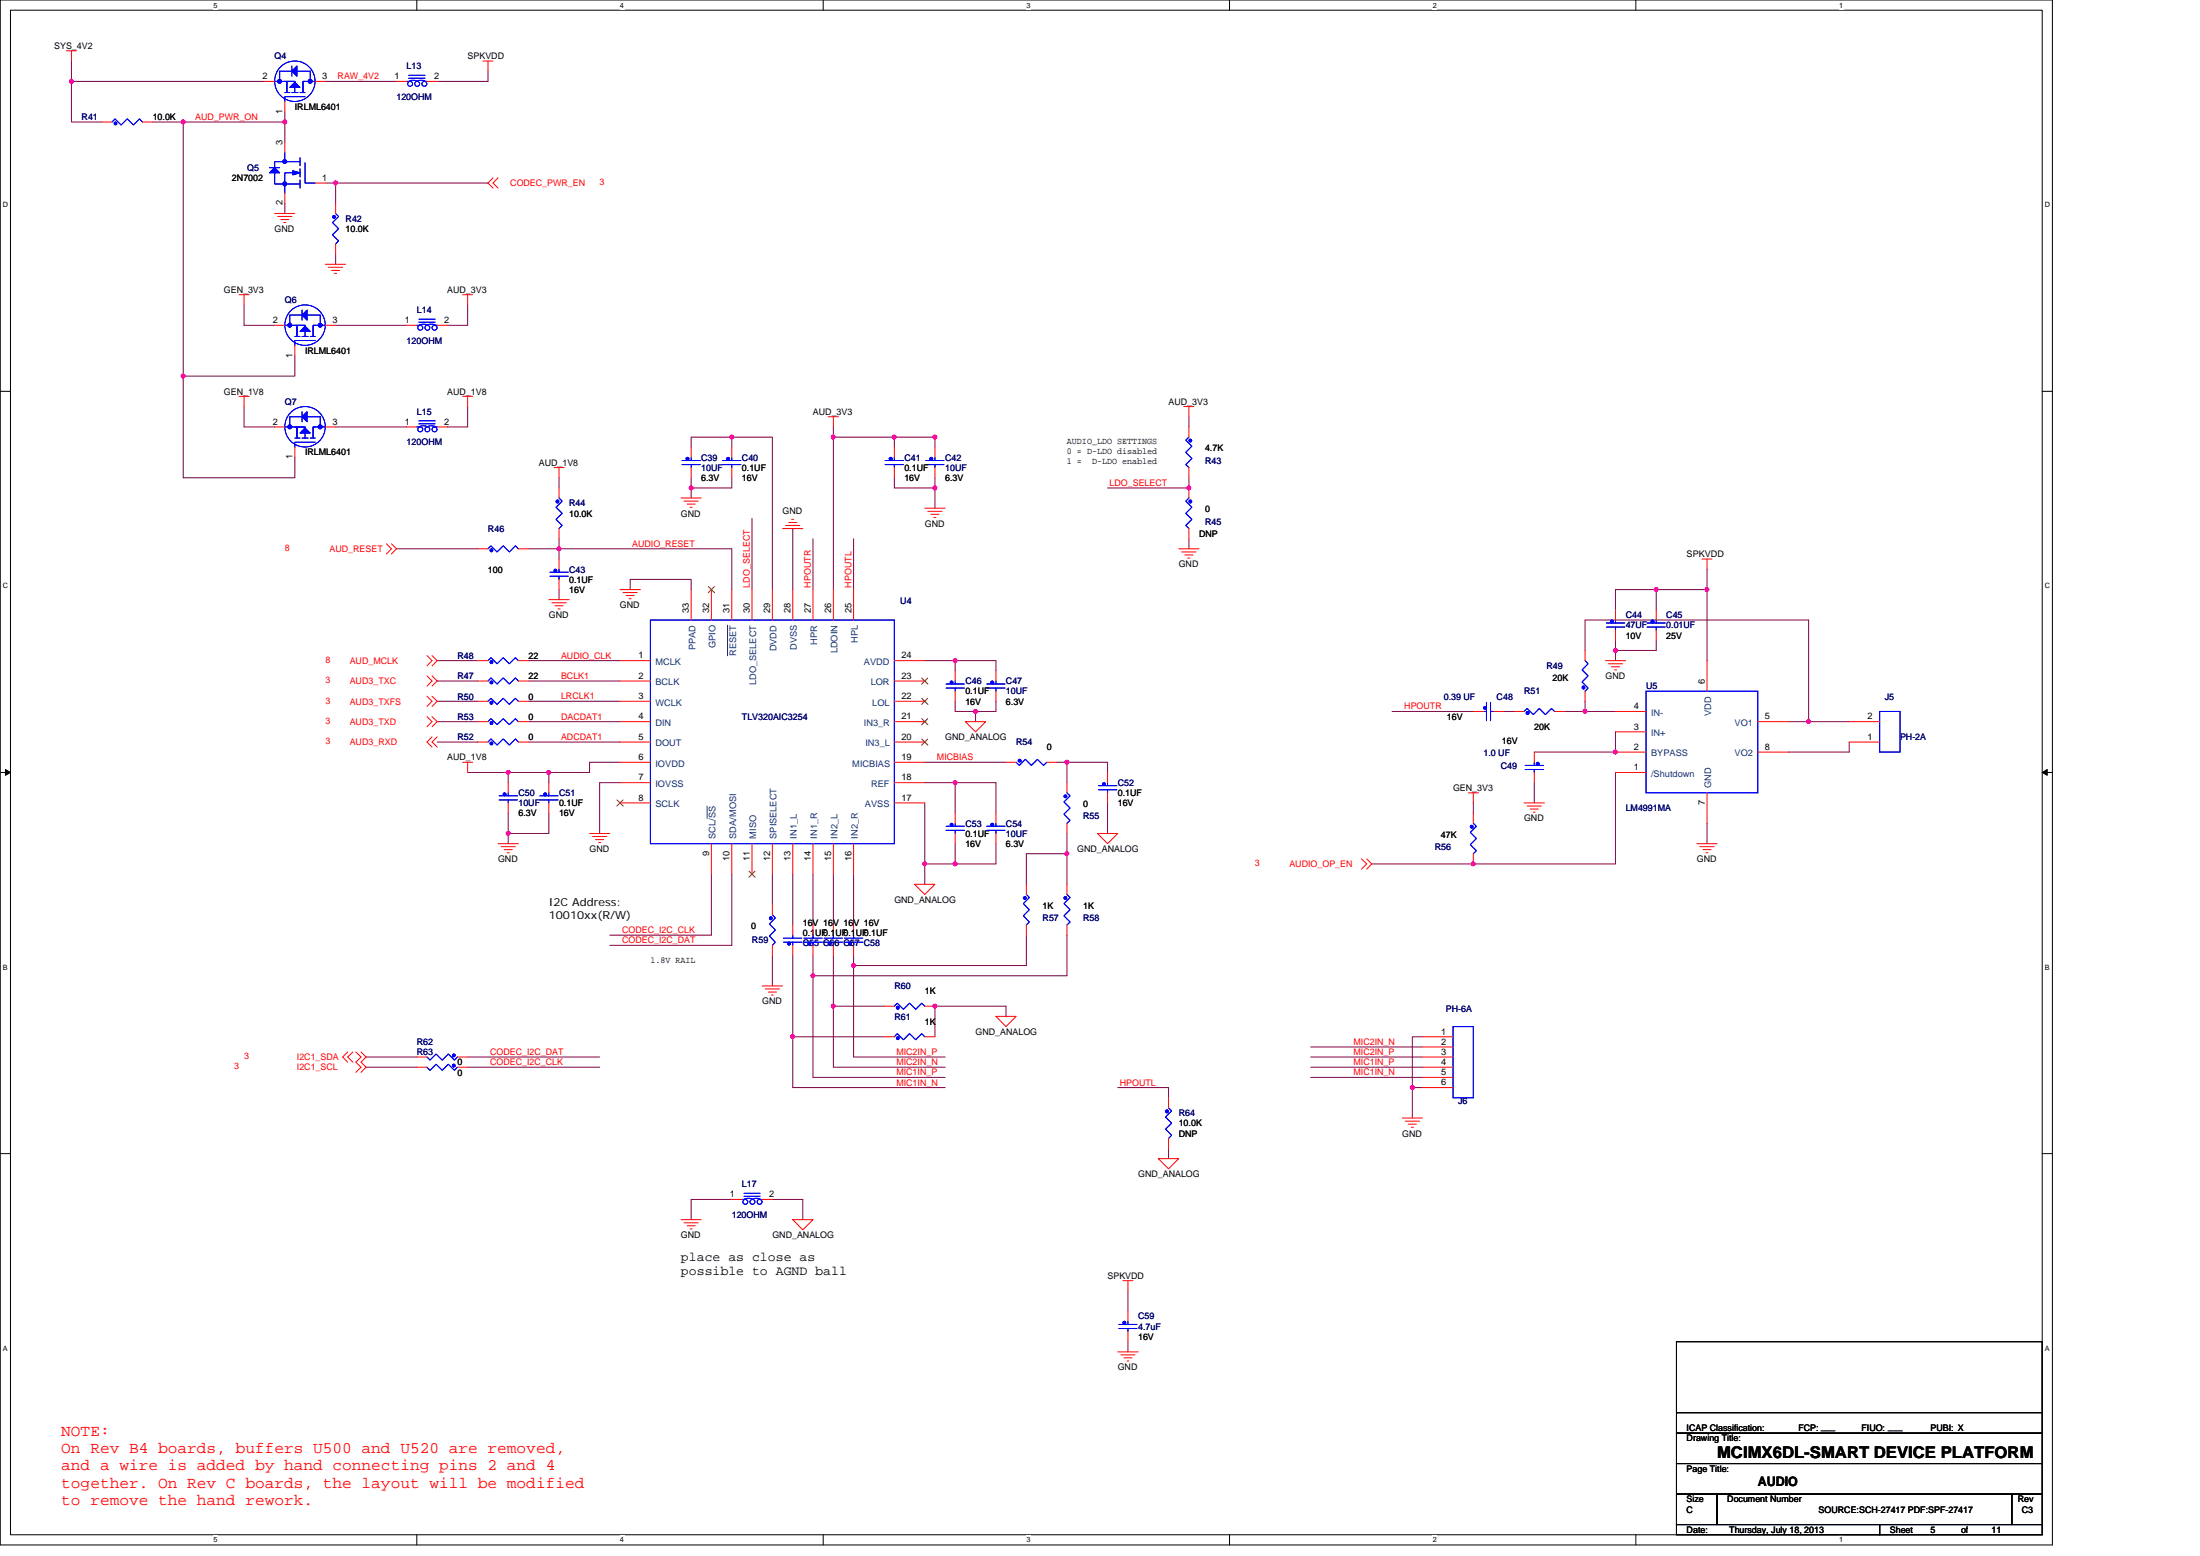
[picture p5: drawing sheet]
<svg xmlns="http://www.w3.org/2000/svg" width="297mm" height="210mm" viewBox="0 0 297 210" stroke-linecap="round" stroke-linejoin="round" font-family="sans-serif">
<path d="M0 0h277.1v208.5h-277.1zM1.4 1.4h274.3v205.7h-274.3z" fill="none" stroke="#000" stroke-width=".14"/>
<g fill="#fff">
<path d="M28.8 .1h.6v1.1h-.6z"/>
<path d="M28.8 207.3h.6v1.1h-.6z"/>
</g>
<path d="M56.3 0v1.4M56.3 207.1v1.4" fill="none" stroke="#000" stroke-width=".14"/>
<g fill="#fff">
<path d="M83.7 .1h.6v1.1h-.6z"/>
<path d="M83.7 207.3h.6v1.1h-.6z"/>
</g>
<path d="M111.1 0v1.4M111.1 207.1v1.4" fill="none" stroke="#000" stroke-width=".14"/>
<g fill="#fff">
<path d="M138.6 .1h.5v1.1h-.5z"/>
<path d="M138.6 207.3h.5v1.1h-.5z"/>
</g>
<path d="M166 0v1.4M166 207.1v1.4" fill="none" stroke="#000" stroke-width=".14"/>
<g fill="#fff">
<path d="M193.4 .1h.6v1.1h-.6z"/>
<path d="M193.4 207.3h.6v1.1h-.6z"/>
</g>
<path d="M220.9 0v1.4M220.9 207.1v1.4" fill="none" stroke="#000" stroke-width=".14"/>
<g fill="#fff">
<path d="M248.3 .1h.6v1.1h-.6z"/>
<path d="M248.3 207.3h.6v1.1h-.6z"/>
<path d="M.4 27.1h.7v1.1h-.7z"/>
<path d="M276.1 27.1h.7v1.1h-.7z"/>
<path d="M.4 78.5h.7v1.1h-.7z"/>
<path d="M276.1 78.5h.7v1.1h-.7z"/>
</g>
<path d="M0 52.8h1.4M275.7 52.8h1.4" fill="none" stroke="#000" stroke-width=".14"/>
<g fill="#fff">
<path d="M.4 130h.7v1.1h-.7z"/>
<path d="M276.1 130h.7v1.1h-.7z"/>
</g>
<path d="M0 104.2h1.4M275.7 104.2h1.4" fill="none" stroke="#000" stroke-width=".14"/>
<path d="M.7 103.8l.7 .4-.7 .4zM275.7 104.2l.7-.4v.8z" fill="#000" stroke="#000" stroke-width=".14"/>
<g fill="#fff">
<path d="M.4 181.4h.7v1.1h-.7z"/>
<path d="M276.1 181.4h.7v1.1h-.7z"/>
</g>
<path d="M0 155.7h1.4M275.7 155.7h1.4M226.4 193.4h49.3v4.1h-49.3zM226.4 197.5h49.3v4.1h-49.3zM226.4 181.1h49.3v12.3h-49.3zM226.4 190.6h49.3M226.4 205.7h27.4v1.4h-27.4zM226.4 201.6h5.4v4.1h-5.4zM231.8 201.6h39.8v4.1h-39.8zM253.8 205.7h21.9v1.4h-21.9zM271.6 201.6h4.1v4.1h-4.1z" fill="none" stroke="#000" stroke-width=".14"/>
<g fill="none" stroke="#800040" stroke-width=".14">
<path d="M9.6 11h26.1M9.6 8.2v2.8M9.6 11v5.5h4.2M20.6 16.5h4.1M24.7 16.5v34.3M24.7 16.5h13.8M38.5 15.1v1.4M38.5 16.5v2.7M43.9 11h9.6M65.9 9.6v1.4h-6.9M38.5 27.4v1.4M43.9 24.7h1.4"/>
<path d="M45.3 24.7h20.6M45.3 34.3v1.4M45.3 24.7v2.7M24.7 50.8v13.7h15.1v-2.8M33 41.1v2.8h4.1M33 54.9v2.7h4.1M39.8 48v2.8h-15.1M45.3 43.9h9.6M45.3 57.6h9.6M63.1 41.1v2.8h-2.7M63.1 54.9v2.7h-2.7M98.8 59h-5.5v1.3"/>
<path d="M98.8 59h5.5v20.6M98.8 59v1.3M112.5 59h8.3M112.5 59v20.6M112.5 57.6v1.4M120.8 59v1.3M120.8 59h5.4v1.3M160.5 56.2v1.4M53.5 74.1h11M71.4 74.1h4.1M75.5 74.1h23.3v5.5M75.5 72.7v1.4"/>
<path d="M75.5 74.1v1.3M75.5 64.5v1.3M75.5 79.6v1.3M85.1 79.6v-1.4h8.2v1.4M93.3 64.5v1.3M93.3 65.8v1.4M98.8 64.5v1.3h-5.5M101.5 70v9.6M107 71.3v8.3M109.8 72.7v6.9M115.2 72.7v6.9M120.8 64.5v1.3h5.4"/>
<path d="M126.2 65.8v2.8M126.2 64.5v1.3M160.5 64.5v1.3h-11M160.5 72.7v1.4M223.6 79.6h-5.5v2.7M223.6 79.6v2.7M223.6 79.6h6.9M230.5 76.8v2.8M230.5 79.6v9.6M59 89.2h5.5M59 91.9h5.5M59 94.6h5.5"/>
<path d="M59 97.4h5.5M71.4 89.2h12.3M71.4 91.9h12.3M71.4 94.6h12.3M71.4 97.4h12.3M124.9 89.2h4.1M129 89.2h5.5v1.3M129 94.6v1.4h2.7M129 89.2v1.3M131.7 96v1.4M134.5 94.6v1.4h-2.8M188 96h10.9"/>
<path d="M203 96h1.4M211.3 96h2.7M214 94.6v1.4M214 87.8v-4.1h30.2v13.7M214 96h4.1M218.1 87.8v1.4M218.1 98.8v2.7h-10.9M218.1 86.4v1.4M223.6 86.4v1.4h-5.5M241.4 97.4h2.8M244.2 97.4h5.5M59 100.1h5.5"/>
<path d="M63.1 104.2h5.5M68.6 104.2h5.5M68.6 112.5v1.4M68.6 104.2v1.4M68.6 109.7v2.8M71.4 100.1h12.3M74.1 109.7v2.8h-5.5M74.1 104.2v1.4M83.7 105.6h-2.7v6.9M83.7 102.9h-4.1v1.3h-5.5M96.1 118v8.2h-13.8M98.8 118v9.6h-16.5"/>
<path d="M104.3 118v4.1M107 118v6.8M109.8 118v6.8M112.5 118v6.8M115.2 118v6.8M124.9 108.4v8.2h4.1M124.9 102.9h10.9M124.9 116.6v2.7M124.9 105.6h4.1M129 105.6h5.5v4.1M129 113.9v2.7M129 105.6v4.1"/>
<path d="M134.5 113.9v2.7h-5.5M142.7 102.9h1.4M144.1 102.9v2.7M144.1 102.9h5.4v1.3M144.1 115.2v4.1M144.1 115.2h-5.5v4.1M144.1 112.5v2.7M149.5 108.4v4.1M198.9 108.4v1.3M207.2 105.6v2.8M218.1 104.2v12.4h-32.9M230.5 111.1v2.8"/>
<path d="M249.7 100.1v1.4h-8.3M104.3 128.9v4.2M107 139.9v6.9h20.6M107 128.9v11M107 139.9h12.4M109.8 131.7v13.7h17.8M109.8 128.9v2.8M112.5 135.8v8.2h15.1M112.5 128.9v6.9M112.5 135.8h6.9M115.2 128.9v1.4M115.2 130.3v12.3h12.4"/>
<path d="M135.8 137.2v-1.4h-9.6v4.1M138.6 126.2v4.1h-23.4M144.1 126.2v5.5h-34.3M192.1 139.9h-1.4v6.9M49.4 144h6.9M49.4 142.6h6.9M63.1 144h17.9M63.1 142.6h17.9M150.9 146.8h6.9v1.3M157.8 155v1.4M177 145.4h15.1M177 144h15.1"/>
<path d="M177 142.6h15.1M177 141.3h15.1M192.1 146.8h-1.4v4.1M98.8 161.9h-5.5v2.7M104.3 161.9h4.1v2.7M152.3 174.2v2.7M152.3 181.1v1.3"/>
</g>
<g fill="#f0f" stroke="#f0f" stroke-width=".14">
<circle cx="38.4" cy="16.5" r=".27"/>
<circle cx="45.3" cy="24.7" r=".27"/>
<circle cx="9.6" cy="11" r=".27"/>
<circle cx="24.7" cy="16.5" r=".27"/>
<circle cx="129" cy="116.6" r=".27"/>
<circle cx="124.8" cy="116.6" r=".27"/>
<circle cx="68.6" cy="112.5" r=".27"/>
<circle cx="74.1" cy="104.2" r=".27"/>
<circle cx="131.7" cy="96" r=".27"/>
<circle cx="75.5" cy="74" r=".27"/>
<circle cx="98.8" cy="59" r=".27"/>
<circle cx="93.3" cy="65.8" r=".27"/>
<circle cx="112.5" cy="59" r=".27"/>
<circle cx="126.2" cy="59" r=".27"/>
<circle cx="120.7" cy="59" r=".27"/>
<circle cx="126.2" cy="65.8" r=".27"/>
<circle cx="160.5" cy="65.8" r=".27"/>
<circle cx="129" cy="105.6" r=".27"/>
<circle cx="126.2" cy="135.8" r=".27"/>
<circle cx="107" cy="139.9" r=".27"/>
<circle cx="112.5" cy="135.8" r=".27"/>
<circle cx="115.2" cy="130.3" r=".27"/>
<circle cx="109.8" cy="131.7" r=".27"/>
<circle cx="144" cy="115.2" r=".27"/>
<circle cx="144" cy="102.9" r=".27"/>
<circle cx="218.1" cy="87.8" r=".27"/>
<circle cx="214" cy="96" r=".27"/>
<circle cx="244.2" cy="97.4" r=".27"/>
<circle cx="218.1" cy="101.5" r=".27"/>
<circle cx="223.6" cy="79.6" r=".27"/>
<circle cx="198.9" cy="116.6" r=".27"/>
<circle cx="129" cy="89.1" r=".27"/>
<circle cx="68.6" cy="104.2" r=".27"/>
<circle cx="24.7" cy="50.7" r=".27"/>
<circle cx="190.7" cy="146.8" r=".27"/>
<circle cx="230.5" cy="79.6" r=".27"/>
</g>
<g fill="none" stroke="#f00" stroke-width=".14">
<path d="M9 6.9h1.3M9.6 6.9v1.3M13.8 16.5h1.3M19.2 16.5h1.4M35.7 11h1.4M38.5 13.7v1.4M38.5 19.2v1.4M42.6 11h1.3M53.5 11h1.4M57.7 11h1.3M65.2 8.2h1.4M65.9 8.2v1.4"/>
<path d="M32.3 39.8h1.4M33 39.8v1.3M37.1 28.8h2.7M37.5 29.2h1.9M37.9 29.6h1.1M38.3 30h.3M38.5 26.1v1.3M42.6 24.7h1.3M43.9 35.7h2.8M44.3 36.1h2M44.8 36.5h1.1M45.2 36.9h.2"/>
<path d="M45.3 27.4v1.4M45.3 32.9v1.4M62.5 39.8h1.3M63.1 39.8v1.3M66.6 24l-.7 .7 .7 .7M67.2 24l-.6 .7 .6 .7M32.3 53.5h1.4M33 53.5v1.4M37.1 43.9h1.4M37.1 57.6h1.4M39.8 46.6v1.4M43.9 43.9h1.4"/>
<path d="M43.9 57.6h1.4M54.9 57.6h1.4M54.9 43.9h1.4M59 57.6h1.4M59 43.9h1.4M62.5 53.5h1.3M63.1 53.5v1.4M111.8 56.2h1.4M112.5 56.2v1.4M159.8 54.9h1.4M160.5 54.9v1.3M160.5 57.6v1.4"/>
<path d="M39.8 60.3v1.4M52.2 73.4l.6 .7-.6 .7M52.8 73.4l.7 .7-.7 .7M64.5 74.1h1.4M70 74.1h1.4M74.8 63.1h1.4M75.5 63.1v1.4M75.5 65.8v1.4M75.5 71.3v1.4M75.5 75.4v1.4M75.5 78.2v1.4M83.7 79.6h2.8"/>
<path d="M84.1 80h1.9M91.9 67.2h2.8M92.3 67.6h2M92.8 68h1.1M93.2 68.5h.2M93.3 79.6v4.1M93.3 60.3v1.4M93.3 63.1v1.4M96.1 79.6v4.1M98.8 79.6v4.1M98.8 60.3v1.4M98.8 63.1v1.4"/>
<path d="M101.5 79.6v4.1M104.3 79.6v4.1M105.7 71.3h2.7M106.1 70.9h1.9M106.5 70.5h1.1M106.9 70.1h.3M107 79.6v4.1M109.8 79.6v4.1M112.5 79.6v4.1M115.2 79.6v4.1M120.8 60.3v1.4M120.8 63.1v1.4"/>
<path d="M124.9 68.6h2.7M125.3 69h1.9M125.7 69.4h1.1M126.1 69.8h.3M126.2 60.3v1.4M126.2 63.1v1.4M159.1 74.1h2.8M159.6 74.5h1.9M160 74.9h1.1M160.4 75.3h.3M160.5 63.1v1.4M160.5 65.8v1.4"/>
<path d="M160.5 71.3v1.4M229.8 75.4h1.4M230.5 75.4v1.4M57.7 88.5l.6 .7-.6 .7M57.7 91.2l.6 .7-.6 .7M57.7 94l.6 .6-.6 .7M57.7 96.7l.6 .7-.6 .7M58.3 88.5l.7 .7-.7 .7M58.3 91.2l.7 .7-.7 .7M58.3 94l.7 .6-.7 .7M58.3 96.7l.7 .7-.7 .7M58.3 99.4l-.6 .7 .6 .7"/>
<path d="M59 99.4l-.7 .7 .7 .7M64.5 94.6h1.4M64.5 91.9h1.4M64.5 89.2h1.4M64.5 97.4h1.4M70 94.6h1.4M70 91.9h1.4M70 89.2h1.4M70 97.4h1.4M74.1 80.9h2.8M74.5 81.3h2M74.9 81.7h1.1"/>
<path d="M75.4 82.2h.2M83.7 94.6h4.1M83.7 89.2h4.1M83.7 97.4h4.1M83.7 91.9h4.1M84.5 80.4h1.1M84.9 80.8h.3M120.8 97.4h4.1M120.8 94.6h4.1M120.8 91.9h4.1M120.8 89.2h4.1M129 90.5v1.4"/>
<path d="M129 93.3v1.3M130.3 97.4h2.8l-1.4 1.4zM134.5 90.5v1.4M134.5 93.3v1.3M198.9 96h1.4M201.7 96h1.3M204.4 96h1.4M209.9 96h1.4M214 93.3v1.3M214 87.8v1.4M216.8 89.2h2.7M217.2 89.6h1.9"/>
<path d="M217.6 90h1.1M218 90.4h.3M218.1 96h4.1M218.1 98.8h4.1M218.1 82.3v1.4M218.1 85v1.4M223.6 82.3v1.4M223.6 85v1.4M230.5 89.2v4.1M237.3 97.4h4.1M249.7 97.4h4.1M62.5 102.9h1.3"/>
<path d="M63.1 102.9v1.3M64.5 100.1h1.4M67.2 113.9h2.8M67.7 114.3h1.9M68.1 114.7h1.1M68.5 115.1h.3M68.6 105.6v1.4M68.6 108.4v1.3M70 100.1h1.4M74.1 105.6v1.4M74.1 108.4v1.3M79.6 112.5h2.7"/>
<path d="M80 112.9h1.9M80.4 113.3h1.1M80.8 113.7h.3M83.7 100.1h4.1M83.7 108.4h4.1M83.7 105.6h4.1M83.7 102.9h4.1M96.1 113.9v4.1M98.8 113.9v4.1M101.5 113.9v4.1M104.3 113.9v4.1M107 113.9v4.1"/>
<path d="M109.8 113.9v4.1M112.5 113.9v4.1M115.2 113.9v4.1M120.8 102.9h4.1M120.8 100.1h4.1M120.8 105.6h4.1M120.8 108.4h4.1M123.5 119.3h2.7l-1.3 1.4zM129 109.7v1.4M129 112.5v1.4M134.5 109.7v1.4M134.5 112.5v1.4"/>
<path d="M135.8 102.9h1.4M138.6 119.3v1.4M141.3 102.9h1.4M144.1 105.6v1.4M144.1 111.1v1.4M144.1 119.3v1.4M148.2 112.5h2.7l-1.4 1.4zM149.5 104.2v1.4M149.5 107v1.4M183.8 115.9l.7 .7-.7 .7M184.5 115.9l.7 .7-.7 .7M198.2 107h1.4"/>
<path d="M198.9 107v1.4M198.9 109.7v1.4M198.9 115.2v1.4M205.8 108.4h2.7M206.2 108.8h1.9M206.6 109.2h1.1M207 109.6h.3M207.2 101.5v1.4M207.2 104.2v1.4M218.1 101.5h4.1M218.1 104.2h4.1M229.1 113.9h2.7"/>
<path d="M229.5 114.3h1.9M229.9 114.7h1.1M230.3 115.1h.3M230.5 107v4.1M237.3 101.5h4.1M249.7 100.1h4.1M102.9 133.1h2.8M103.3 133.5h1.9M103.7 133.9h1.1M104.2 134.3h.2M104.3 122.1v1.3M104.3 127.6v1.3"/>
<path d="M107 127.6v1.3M107 124.8v1.4M109.8 127.6v1.3M109.8 124.8v1.4M112.5 127.6v1.3M112.5 124.8v1.4M115.2 127.6v1.3M115.2 124.8v1.4M119.4 139.9h1.4M119.4 135.8h1.4M124.9 139.9h1.3M124.9 135.8h1.3"/>
<path d="M134.5 137.2h2.7l-1.4 1.3zM138.6 124.8v1.4M144.1 124.8v1.4M192.1 139.9h4.1M46.9 142l-.6 .6 .6 .7M47.6 142l-.7 .6 .7 .7M48 142l.7 .6-.7 .7 .7 .7-.7 .7M48.7 142l.7 .6-.7 .7 .7 .7-.7 .7M56.3 142.6h1.4M56.3 144h1.4M61.8 142.6h1.3M61.8 144h1.3"/>
<path d="M156.4 156.4h2.7l-1.3 1.3zM157.8 148.1v1.4M157.8 153.6v1.4M189.3 150.9h2.8M189.7 151.3h2M190.1 151.7h1.1M190.6 152.1h.2M192.1 141.3h4.1M192.1 142.6h4.1M192.1 144h4.1M192.1 145.4h4.1M192.1 146.8h4.1"/>
<path d="M91.9 164.6h2.8M92.3 165h2M92.8 165.4h1.1M93.2 165.8h.2M98.8 161.9h1.4M102.9 161.9h1.4M107 164.6h2.8l-1.4 1.4zM151.6 172.8h1.4M152.3 172.8v1.4M152.3 176.9v1.4M152.3 179.7v1.4M150.9 182.4h2.8"/>
<path d="M151.3 182.8h1.9M151.7 183.2h1.1M152.2 183.7h.2"/>
</g>
<g fill="none" stroke="#00f" stroke-width=".14">
<path d="M15.1 16.5l.4-.5 .9 .9 .8-.9 .8 .9 .8-.9 .4 .5M37.1 11h2.7v1.5M38.5 11h1.3v.5M38.5 12.5h.6M38.7 11.1v1.2M38.7 11v1.5M39.4 8.9v1.4M39.4 9.6h-1.6v1.4M39.4 12.5h.8M40.1 9.6h1.8v1.4M40.5 12.5h.7M41.2 11h-.3v1.3"/>
<path d="M41.2 13h-2.7v.7M42.6 11h-1.7v1.5M54.9 11h.4M55.2 10.6h2.2M55.2 10.2h2.2M55.3 10.9l.5-.1 .5 .1M56.4 10.9l.5-.1 .5 .1M57.2 11h.5M36.4 22.6h1.4M37.1 23.3v1.5h3.4M38.5 20.6v1.2M39.8 23.3h-1.3v2.8"/>
<path d="M40.5 21.8h-3.4v.8M40.5 24.3v1.1M40.5 22.8v1.1M40.5 21.3v1.1M41.2 21.9v2.8h1.4M45.3 28.8l.4 .4-.8 .8 .8 .9-.8 .8 .8 .8-.4 .4M38.5 43.9h2.7v1.5M38.5 57.6h2.7v1.5M39.8 45.4h.7M39.8 59.1h.7M39.8 43.9h1.4v.5M39.8 57.6h1.4v.6"/>
<path d="M40.1 44v1.3M40.1 43.9v1.5M40.1 57.7v1.3M40.1 57.6v1.5M40.8 45.4h.8M40.8 59.1h.8M40.8 41.8v1.4M40.8 42.5h-1.7v1.4M40.8 55.6v1.3M40.8 56.2h-1.7v1.4M41.5 42.5h1.7v1.4M41.5 56.2h1.7v1.4"/>
<path d="M41.9 45.4h.7M41.9 59.1h.7M42.6 46h-2.8v.6M42.6 59.7h-2.8v.6M42.6 43.9h-.3v1.4M42.6 57.6h-.3v1.4M43.9 43.9h-1.6v1.5M43.9 57.6h-1.6v1.5M56.3 57.6h.4M56.3 43.9h.4M56.6 57.2h2.2M56.6 56.8h2.2"/>
<path d="M56.6 43.5h2.2M56.6 43.1h2.2M56.6 57.6l.5-.1 .6 .1M56.6 43.8h.5h.6M57.7 57.6l.5-.1 .6 .1M57.7 43.8h.5h.6M58.6 57.6h.4M58.6 43.9h.4M160.5 59l-.4 .4 .8 .8-.8 .8 .8 .9-.8 .8 .4 .4M65.9 74.1l.4-.4 .8 .8 .8-.8 .9 .8 .8-.8 .4 .4M74.2 77.8h2.5M74.2 77.2h2.5"/>
<path d="M75.5 77.8v.4M75.5 67.2l.4 .4-.8 .9 .8 .8-.8 .8 .8 .8-.4 .4M75.5 76.8v.4M92.1 62.7h2.4M92.1 62.1h2.4M93.3 62.7v.4M93.3 61.7v.4M97.6 62.7h2.4M97.6 62.1h2.4M98.8 62.7v.4M98.8 61.7v.4M119.5 62.7h2.5"/>
<path d="M119.5 62.1h2.5M120.8 61.7v.4M120.8 62.7v.4M125 62.7h2.5M125 62.1h2.5M126.2 62.7v.4M126.2 61.7v.4M160.5 67.2l-.4 .4 .8 .9-.8 .8 .8 .8-.8 .8 .4 .4M65.9 94.6l.4-.4 .8 .9 .8-.9 .9 .9 .8-.9 .4 .4M65.9 91.9l.4-.4 .8 .8 .8-.8 .9 .8 .8-.8 .4 .4M65.9 89.2l.4-.4 .8 .8 .8-.8 .9 .8 .8-.8 .4 .4M65.9 97.4l.4-.4 .8 .8 .8-.8 .9 .8 .8-.8 .4 .4"/>
<path d="M87.8 83.7h33v30.2h-33zM127.7 92.9h2.5M127.7 92.3h2.5M129 92.9v.4M129 91.9v.4M133.2 92.9h2.5M133.2 92.3h2.5M134.5 91.9v.4M134.5 92.9v.4M200.3 96h.4M200.7 94.8v2.5M201.2 94.8v2.5"/>
<path d="M201.2 96h.5M205.8 96l.4-.4 .8 .8 .8-.8 .9 .8 .8-.8 .4 .4M214 89.2l.4 .4-.8 .8 .8 .8-.8 .8 .8 .9-.4 .4M216.9 84.6h2.5M216.9 84.1h2.5M218.1 84.6v.4M218.1 83.7v.4M222.2 93.3h15.1v13.7h-15.1zM222.4 84.6h2.5M222.4 84.1h2.5M223.6 84.6v.4M223.6 83.7v.4"/>
<path d="M253.8 96h2.7v5.5h-2.7zM65.9 100.1l.4-.4 .8 .8 .8-.8 .9 .8 .8-.8 .4 .4M67.4 107.9h2.5M67.4 107.4h2.5M68.6 108v.4M68.6 107v.4M72.9 107.9h2.5M72.9 107.4h2.5M74.1 108v.4M74.1 107v.4M127.7 112.1h2.5M127.7 111.5h2.5"/>
<path d="M129 112.1v.4M129 111.1v.4M133.2 112.1h2.5M133.2 111.5h2.5M134.5 111.1v.4M134.5 112.1v.4M137.2 102.9l.4 .4 .8-.8 .9 .8 .8-.8 .8 .8 .4-.4M144.1 107l.4 .4-.8 .8 .8 .9-.8 .8 .8 .8-.4 .4M148.3 106.6h2.5M148.3 106h2.5M149.5 105.6v.4M149.5 106.6v.4"/>
<path d="M198.9 111.1l.4 .4-.8 .8 .8 .9-.8 .8 .8 .8-.4 .4M205.9 103.8h2.5M205.9 103.3h2.5M207.2 103.8v.4M207.2 102.9v.4M104.3 123.4l.4 .5-.8 .8 .8 .8-.8 .8 .8 .8-.4 .5M105.8 126.6h2.5M105.8 127.1h2.5M107 126.2v.4M107 127.1v.5M108.5 126.6h2.5M108.5 127.1h2.5"/>
<path d="M109.8 126.2v.4M109.8 127.1v.5M111.3 126.6h2.4M111.3 127.1h2.4M112.5 127.1v.5M112.5 126.2v.4M114 126.6h2.5M114 127.1h2.5M115.2 126.2v.4M115.2 127.1v.5M120.8 139.9l.4-.4 .8 .8 .8-.8 .8 .8 .9-.8 .4 .4M120.8 135.8l.4-.4 .8 .8 .8-.8 .8 .8 .9-.8 .4 .4"/>
<path d="M138.6 120.7l.4 .4-.8 .8 .8 .9-.8 .8 .8 .8-.4 .4M144.1 120.7l.4 .4-.8 .8 .8 .9-.8 .8 .8 .8-.4 .4M196.2 138.5h2.7v9.6h-2.7zM57.7 142.6l.4 .5 .8-.9 .8 .9 .8-.9 .9 .9 .4-.5M57.7 144l.4 .4 .8-.8 .8 .8 .8-.8 .9 .8 .4-.4M157.8 149.5l.4 .4-.8 .8 .8 .9-.8 .8 .8 .8-.4 .4M100.2 161.9h.4M100.5 161.4h2.1M100.5 161h2.1M100.5 161.8l.5-.1 .5 .1M101.6 161.8l.5-.1 .5 .1M102.5 161.9h.4"/>
<path d="M151.1 179.3h2.4M151.1 178.7h2.4M152.3 179.3v.4M152.3 178.3v.4"/>
<circle cx="39.8" cy="11" r="2.73"/>
<circle cx="55.4" cy="11.3" r=".33"/>
<circle cx="56.3" cy="11.3" r=".33"/>
<circle cx="57.3" cy="11.3" r=".33"/>
<circle cx="41.2" cy="57.6" r="2.73"/>
<circle cx="41.2" cy="43.9" r="2.73"/>
<circle cx="56.7" cy="44.2" r=".33"/>
<circle cx="56.7" cy="57.9" r=".33"/>
<circle cx="57.7" cy="44.2" r=".33"/>
<circle cx="57.7" cy="57.9" r=".33"/>
<circle cx="58.7" cy="57.9" r=".33"/>
<circle cx="58.7" cy="44.2" r=".33"/>
<circle cx="100.6" cy="162.2" r=".33"/>
<circle cx="101.6" cy="162.2" r=".33"/>
<circle cx="102.6" cy="162.2" r=".33"/>
</g>
<g fill="#00f" stroke="#00f" stroke-width=".14">
<path d="M75.1 67.5h.3v.3h-.3z" fill-rule="evenodd"/>
<path d="M75.1 67.5h.3v.3h-.3z" fill-rule="evenodd"/>
<path d="M66.2 94.7h.3v.3h-.3z" fill-rule="evenodd"/>
<path d="M66.2 94.7h.3v.3h-.3z" fill-rule="evenodd"/>
<path d="M207.5 102.9h.3v.3h-.3z" fill-rule="evenodd"/>
<path d="M207.5 102.9h.3v.3h-.3z" fill-rule="evenodd"/>
<path d="M133.8 92h.3v.2h-.3z" fill-rule="evenodd"/>
<path d="M133.8 92h.3v.2h-.3z" fill-rule="evenodd"/>
<path d="M114.6 127.2h.3v.3h-.3z" fill-rule="evenodd"/>
<path d="M114.6 127.2h.3v.3h-.3z" fill-rule="evenodd"/>
<path d="M137.5 102.5h.3v.3h-.3z" fill-rule="evenodd"/>
<path d="M137.5 102.5h.3v.3h-.3z" fill-rule="evenodd"/>
<path d="M103.9 123.8h.3v.3h-.3z" fill-rule="evenodd"/>
<path d="M103.9 123.8h.3v.3h-.3z" fill-rule="evenodd"/>
<path d="M40.1 8.9v1.4l-.7-.7z" fill-rule="evenodd"/>
<path d="M39.1 11.8l.7-.7 .7 .7z" fill-rule="evenodd"/>
<path d="M40.1 8.9v1.4l-.7-.7z" fill-rule="evenodd"/>
<path d="M39.1 11.8l.7-.7 .7 .7z" fill-rule="evenodd"/>
<path d="M36.4 23.3l.7-.7 .7 .7z" fill-rule="evenodd"/>
<path d="M39.5 23.1l1 .2-1 .3z" fill-rule="evenodd"/>
<path d="M36.4 23.3l.7-.7 .7 .7z" fill-rule="evenodd"/>
<path d="M39.5 23.1l1 .2-1 .3z" fill-rule="evenodd"/>
<path d="M109.1 127.2h.3v.3h-.3z" fill-rule="evenodd"/>
<path d="M109.1 127.2h.3v.3h-.3z" fill-rule="evenodd"/>
<path d="M133.8 111.2h.3v.2h-.3z" fill-rule="evenodd"/>
<path d="M133.8 111.2h.3v.2h-.3z" fill-rule="evenodd"/>
<path d="M41.5 41.8v1.4l-.7-.7z" fill-rule="evenodd"/>
<path d="M41.2 44l.7 .7h-1.4z" fill-rule="evenodd"/>
<path d="M41.5 41.8v1.4l-.7-.7z" fill-rule="evenodd"/>
<path d="M41.2 44l.7 .7h-1.4z" fill-rule="evenodd"/>
<path d="M157.4 149.8h.3v.3h-.3z" fill-rule="evenodd"/>
<path d="M157.4 149.8h.3v.3h-.3z" fill-rule="evenodd"/>
<path d="M213.7 92.6h.2v.3h-.2z" fill-rule="evenodd"/>
<path d="M213.7 92.6h.2v.3h-.2z" fill-rule="evenodd"/>
<path d="M160.6 67.5h.3v.3h-.3z" fill-rule="evenodd"/>
<path d="M160.6 67.5h.3v.3h-.3z" fill-rule="evenodd"/>
<path d="M66.2 89.2h.3v.3h-.3z" fill-rule="evenodd"/>
<path d="M66.2 89.2h.3v.3h-.3z" fill-rule="evenodd"/>
<path d="M121.1 135.8h.3v.3h-.3z" fill-rule="evenodd"/>
<path d="M121.1 135.8h.3v.3h-.3z" fill-rule="evenodd"/>
<path d="M151.7 178.4h.2v.2h-.2z" fill-rule="evenodd"/>
<path d="M151.7 178.4h.2v.2h-.2z" fill-rule="evenodd"/>
<path d="M66.2 74.1h.3v.3h-.3z" fill-rule="evenodd"/>
<path d="M66.2 74.1h.3v.3h-.3z" fill-rule="evenodd"/>
<path d="M223 83.7h.3v.3h-.3z" fill-rule="evenodd"/>
<path d="M223 83.7h.3v.3h-.3z" fill-rule="evenodd"/>
<path d="M41.5 55.6v1.3l-.7-.7z" fill-rule="evenodd"/>
<path d="M41.2 57.7l.7 .7h-1.4z" fill-rule="evenodd"/>
<path d="M41.5 55.6v1.3l-.7-.7z" fill-rule="evenodd"/>
<path d="M41.2 57.7l.7 .7h-1.4z" fill-rule="evenodd"/>
<path d="M44.9 29.1h.3v.3h-.3z" fill-rule="evenodd"/>
<path d="M44.9 29.1h.3v.3h-.3z" fill-rule="evenodd"/>
<circle cx="138.4" cy="121.2" r=".19"/>
<circle cx="121.2" cy="140.1" r=".19"/>
<circle cx="73.6" cy="107.2" r=".19"/>
<circle cx="206.3" cy="96.2" r=".2"/>
<circle cx="66.4" cy="92.1" r=".19"/>
<circle cx="125.7" cy="61.9" r=".2"/>
<circle cx="37.7" cy="11" r=".27"/>
<circle cx="41.9" cy="11" r=".27"/>
<circle cx="112" cy="127.3" r=".2"/>
<circle cx="106.5" cy="127.3" r=".2"/>
<circle cx="120.3" cy="61.9" r=".2"/>
<circle cx="128.5" cy="111.3" r=".19"/>
<circle cx="38.5" cy="21.8" r=".26"/>
<circle cx="38.4" cy="24.8" r=".27"/>
<circle cx="160.7" cy="59.5" r=".19"/>
<circle cx="15.6" cy="16.7" r=".19"/>
<circle cx="39.1" cy="43.9" r=".27"/>
<circle cx="43.2" cy="43.9" r=".27"/>
<circle cx="92.8" cy="61.9" r=".2"/>
<circle cx="98.3" cy="61.9" r=".2"/>
<circle cx="143.8" cy="107.5" r=".19"/>
<circle cx="200.5" cy="95.5" r=".19"/>
<circle cx="66.4" cy="97.6" r=".19"/>
<circle cx="217.6" cy="83.9" r=".19"/>
<circle cx="143.8" cy="121.2" r=".19"/>
<circle cx="149.1" cy="105.8" r=".19"/>
<circle cx="75" cy="77" r=".19"/>
<circle cx="66.4" cy="100.3" r=".19"/>
<circle cx="61.3" cy="142.4" r=".19"/>
<circle cx="68.1" cy="107.2" r=".19"/>
<circle cx="198.7" cy="111.6" r=".19"/>
<circle cx="39.1" cy="57.6" r=".27"/>
<circle cx="43.2" cy="57.6" r=".27"/>
<circle cx="61.3" cy="143.8" r=".19"/>
<circle cx="128.5" cy="92.1" r=".19"/>
</g>
<g fill="none" stroke="#804000" stroke-width=".14">
<path d="M95.6 79.2l.9 .8M96.5 79.2l-.9 .8M124.5 99.7l.8 .9M124.5 97l.8 .8M124.5 94.2l.8 .9M124.5 91.5l.8 .8M125.3 99.7l-.9 .9M125.3 97l-.9 .8M125.3 94.2l-.9 .9M125.3 91.5l-.9 .8M83.3 107.9l.8 .9M84.1 107.9l-.8 .9"/>
<path d="M101.1 117.6l.9 .8M101.9 117.6l-.8 .8"/>
</g>
<path d="M98.2 84.4v4.1M95.5 108.8v1.6" fill="none" stroke="#004080" stroke-width=".14"/>
<g font-size="2.2" fill="#f00">
<text x="8.3" y="193.8">NOTE:</text>
<text x="8.3" y="196.1">On Rev B4 boards, buffers U500 and U520 are removed,</text>
<text x="8.3" y="198.4">and a wire is added by hand connecting pins 2 and 4</text>
<text x="8.3" y="200.7">together. On Rev C boards, the layout will be modified</text>
<text x="8.3" y="203.1">to remove the hand rework.</text>
</g>
<text font-size="2.2" x="231.8" y="196.8">MCIMX6DL-SMART DEVICE PLATFORM</text>
<g font-size="1.8">
<text x="91.9" y="170.1">place as close as</text>
<text x="91.9" y="172">possible to AGND ball</text>
<text x="237.3" y="200.5">AUDIO</text>
</g>
<g font-size="1.5">
<text x="74.1" y="122.2">I2C Address:</text>
<text x="74.1" y="124">10010xx(R/W)</text>
</g>
<g font-size="1.2">
<text x="7.3" y="6.6">SYS_4V2</text>
<text x="35.5" y="10.7">2</text>
<text x="43.5" y="10.7">3</text>
<text x="53.3" y="10.7">1</text>
<text x="58.6" y="10.7">2</text>
<text x="63.1" y="8">SPKVDD</text>
<text x="20.6" y="16.2">10.0K</text>
<text x="38.2" y="15.4" transform="rotate(-90 38.2 15.4)">1</text>
<text x="39.8" y="14.8">IRLML6401</text>
<text x="38.2" y="19.6" transform="rotate(-90 38.2 19.6)">3</text>
<text x="31.3" y="24.4">2N7002</text>
<text x="38.2" y="27.7" transform="rotate(-90 38.2 27.7)">2</text>
<text x="43.5" y="24.4">1</text>
<text x="37.1" y="31.3">GND</text>
<text x="46.7" y="31.3">10.0K</text>
<text x="30.2" y="39.5">GEN_3V3</text>
<text x="60.4" y="39.5">AUD_3V3</text>
<text x="36.8" y="43.6">2</text>
<text x="41.2" y="47.8">IRLML6401</text>
<text x="44.9" y="43.6">3</text>
<text x="54.6" y="43.6">1</text>
<text x="60" y="43.6">2</text>
<text x="30.2" y="53.3">GEN_1V8</text>
<text x="39.5" y="48.3" transform="rotate(-90 39.5 48.3)">1</text>
<text x="60.4" y="53.3">AUD_1V8</text>
<text x="36.8" y="57.3">2</text>
<text x="44.9" y="57.3">3</text>
<text x="54.6" y="57.3">1</text>
<text x="60" y="57.3">2</text>
<text x="109.8" y="56">AUD_3V3</text>
<text x="144.1" y="60">AUDIO_LDO SETTINGS</text>
<text x="157.8" y="54.6">AUD_3V3</text>
<text x="39.5" y="62" transform="rotate(-90 39.5 62)">1</text>
<text x="41.2" y="61.5">IRLML6401</text>
<text x="72.7" y="62.8">AUD_1V8</text>
<text x="94.7" y="64.9">6.3V</text>
<text x="100.2" y="63.5">0.1UF</text>
<text x="100.2" y="64.9">16V</text>
<text x="122.1" y="63.5">0.1UF</text>
<text x="122.1" y="64.9">16V</text>
<text x="127.6" y="64.9">6.3V</text>
<text x="144.1" y="61.3">0 = D-LDO disabled</text>
<text x="144.1" y="62.6">1 =</text>
<text x="147.4" y="62.6">D-LDO enabled</text>
<text x="162.7" y="60.9">4.7K</text>
<text x="76.9" y="69.7">10.0K</text>
<text x="91.9" y="69.7">GND</text>
<text x="105.7" y="69.4">GND</text>
<text x="124.9" y="71.1">GND</text>
<text x="162.7" y="69.2">0</text>
<text x="65.9" y="77.4">100</text>
<text x="159.1" y="76.6">GND</text>
<text x="161.9" y="72.5">DNP</text>
<text x="227.7" y="75.2">SPKVDD</text>
<text x="74.1" y="83.4">GND</text>
<text x="76.9" y="78.6">0.1UF</text>
<text x="76.9" y="80">16V</text>
<text x="83.7" y="82">GND</text>
<text x="93" y="82.7" transform="rotate(-90 93 82.7)">33</text>
<text x="95.8" y="82.7" transform="rotate(-90 95.8 82.7)">32</text>
<text x="98.5" y="82.7" transform="rotate(-90 98.5 82.7)">31</text>
<text x="101.2" y="82.7" transform="rotate(-90 101.2 82.7)">30</text>
<text x="104" y="82.7" transform="rotate(-90 104 82.7)">29</text>
<text x="106.7" y="82.7" transform="rotate(-90 106.7 82.7)">28</text>
<text x="109.5" y="82.7" transform="rotate(-90 109.5 82.7)">27</text>
<text x="112.2" y="82.7" transform="rotate(-90 112.2 82.7)">26</text>
<text x="115" y="82.7" transform="rotate(-90 115 82.7)">25</text>
<text x="71.4" y="88.9">22</text>
<text x="86.2" y="88.9">1</text>
<text x="121.7" y="88.9">24</text>
<text x="219.5" y="86.2">10V</text>
<text x="225" y="86.2">25V</text>
<text x="71.4" y="94.4">0</text>
<text x="71.4" y="91.7">22</text>
<text x="86.2" y="94.3">3</text>
<text x="86.2" y="91.6">2</text>
<text x="121.7" y="94.3">22</text>
<text x="121.7" y="91.6">23</text>
<text x="130.3" y="93.7">0.1UF</text>
<text x="130.3" y="95.1">16V</text>
<text x="135.8" y="95.1">6.3V</text>
<text x="209.6" y="91.9">20K</text>
<text x="216.8" y="91.7">GND</text>
<text x="220.6" y="95.7">4</text>
<text x="230.2" y="92.3" transform="rotate(-90 230.2 92.3)">6</text>
<text x="71.4" y="97.1">0</text>
<text x="71.4" y="99.9">0</text>
<text x="86.2" y="99.8">5</text>
<text x="86.2" y="97.1">4</text>
<text x="121.7" y="99.8">20</text>
<text x="121.7" y="97.1">21</text>
<text x="127.6" y="99.9">GND_ANALOG</text>
<text x="141.3" y="101.3">0</text>
<text x="195.4" y="97.1">16V</text>
<text x="202.8" y="100.4">16V</text>
<text x="207.2" y="98.5">20K</text>
<text x="220.6" y="98.5">3</text>
<text x="220.6" y="101.2">2</text>
<text x="238.3" y="101.2">8</text>
<text x="238.3" y="97.1">5</text>
<text x="252.2" y="99.8">1</text>
<text x="252.2" y="97.1">2</text>
<text x="60.4" y="102.6">AUD_1V8</text>
<text x="86.2" y="105.3">7</text>
<text x="86.2" y="102.6">6</text>
<text x="121.7" y="105.3">18</text>
<text x="121.7" y="102.6">19</text>
<text x="150.9" y="107.4">0.1UF</text>
<text x="196.2" y="106.7">GEN_3V3</text>
<text x="220.6" y="103.9">1</text>
<text x="70" y="110.2">6.3V</text>
<text x="75.5" y="108.8">0.1UF</text>
<text x="75.5" y="110.2">16V</text>
<text x="86.2" y="108.1">8</text>
<text x="121.7" y="108.1">17</text>
<text x="130.3" y="112.9">0.1UF</text>
<text x="146.3" y="108.9">0</text>
<text x="150.9" y="108.8">16V</text>
<text x="194.5" y="113.1">47K</text>
<text x="205.8" y="110.8">GND</text>
<text x="230.2" y="108.6" transform="rotate(-90 230.2 108.6)">7</text>
<text x="67.2" y="116.3">GND</text>
<text x="79.6" y="115">GND</text>
<text x="95.8" y="115.5" transform="rotate(-90 95.8 115.5)">9</text>
<text x="98.5" y="116.2" transform="rotate(-90 98.5 116.2)">10</text>
<text x="101.2" y="116.2" transform="rotate(-90 101.2 116.2)">11</text>
<text x="104" y="116.2" transform="rotate(-90 104 116.2)">12</text>
<text x="106.7" y="116.2" transform="rotate(-90 106.7 116.2)">13</text>
<text x="109.5" y="116.2" transform="rotate(-90 109.5 116.2)">14</text>
<text x="112.2" y="116.2" transform="rotate(-90 112.2 116.2)">15</text>
<text x="115" y="116.2" transform="rotate(-90 115 116.2)">16</text>
<text x="130.3" y="114.3">16V</text>
<text x="135.8" y="114.3">6.3V</text>
<text x="145.4" y="115">GND_ANALOG</text>
<text x="229.1" y="116.3">GND</text>
<text x="101.4" y="125.4">0</text>
<text x="108.4" y="125">16V 16V 16V 16V</text>
<text x="120.8" y="121.8">GND_ANALOG</text>
<text x="140.8" y="122.6">1K</text>
<text x="146.3" y="122.6">1K</text>
<text x="87.8" y="129.9">1.8V RAIL</text>
<text x="108.4" y="126.3">0.1UF0.1UF0.1UF0.1UF</text>
<text x="102.9" y="135.6">GND</text>
<text x="124.9" y="134.2">1K</text>
<text x="61.8" y="143.8">0</text>
<text x="124.9" y="138.3">1K</text>
<text x="131.7" y="139.7">GND_ANALOG</text>
<text x="194.6" y="139.6">1</text>
<text x="194.6" y="141">2</text>
<text x="194.6" y="142.3">3</text>
<text x="194.6" y="143.7">4</text>
<text x="61.8" y="145.1">0</text>
<text x="194.6" y="145.1">5</text>
<text x="194.6" y="146.5">6</text>
<text x="159.1" y="152">10.0K</text>
<text x="159.1" y="153.4">DNP</text>
<text x="189.3" y="153.4">GND</text>
<text x="98.5" y="161.6">1</text>
<text x="103.9" y="161.6">2</text>
<text x="153.7" y="158.9">GND_ANALOG</text>
<text x="91.9" y="167.1">GND</text>
<text x="104.3" y="167.1">GND_ANALOG</text>
<text x="149.5" y="172.6">SPKVDD</text>
<text x="150.9" y="184.9">GND</text>
<text x="153.7" y="180.8">16V</text>
<text x="227.7" y="194.5">Drawing Title:</text>
<text x="227.7" y="193.1">ICAP Classification:</text>
<text x="242.8" y="193.1">FCP: ___</text>
<text x="251.3" y="193.1">FIUO: ___</text>
<text x="260.6" y="193.1">PUBI: X</text>
<text x="227.7" y="202.8">Size</text>
<text x="227.7" y="198.6">Page Title:</text>
<text x="233.2" y="202.8">Document Number</text>
<text x="272.4" y="202.8">Rev</text>
<text x="227.7" y="206.9">Date:</text>
<text x="227.7" y="204.1">C</text>
<text x="233.5" y="206.9">Thursday, July 18, 2013</text>
<text x="245.6" y="204.1">SOURCE:SCH-27417 PDF:SPF-27417</text>
<text x="255.2" y="206.9">Sheet</text>
<text x="260.6" y="206.9">5</text>
<text x="264.8" y="206.9">of</text>
<text x="268.9" y="206.9">11</text>
<text x="273" y="204.1">C3</text>
</g>
<g font-size="1.2" fill="#000080">
<text x="37.1" y="8">Q4</text>
<text x="54.9" y="9.4">L13</text>
<text x="11" y="16.2">R41</text>
<text x="53.5" y="13.5">120OHM</text>
<text x="33.4" y="23.1">Q5</text>
<text x="46.7" y="29.9">R42</text>
<text x="38.5" y="40.9">Q6</text>
<text x="54.9" y="46.4">120OHM</text>
<text x="56.3" y="42.3">L14</text>
<text x="38.5" y="54.6">Q7</text>
<text x="56.3" y="56">L15</text>
<text x="54.9" y="60.1">120OHM</text>
<text x="94.7" y="62.2">C39</text>
<text x="94.7" y="63.5">10UF</text>
<text x="100.2" y="62.2">C40</text>
<text x="122.1" y="62.2">C41</text>
<text x="127.6" y="62.2">C42</text>
<text x="127.6" y="63.5">10UF</text>
<text x="162.7" y="62.6">R43</text>
<text x="65.9" y="71.8">R46</text>
<text x="76.9" y="68.3">R44</text>
<text x="162.7" y="70.8">R45</text>
<text x="76.9" y="77.3">C43</text>
<text x="121.6" y="81.5">U4</text>
<text x="219.5" y="83.4">C44</text>
<text x="225" y="83.4">C45</text>
<text x="61.8" y="88.9">R48</text>
<text x="219.5" y="84.8">47UF</text>
<text x="225" y="84.8">0.01UF</text>
<text x="61.8" y="94.4">R50</text>
<text x="61.8" y="91.7">R47</text>
<text x="130.3" y="92.3">C46</text>
<text x="135.8" y="92.3">C47</text>
<text x="135.8" y="93.7">10UF</text>
<text x="194.9" y="94.4">0.39 UF</text>
<text x="202.1" y="94.4">C48</text>
<text x="205.8" y="93.7">R51</text>
<text x="208.8" y="90.3">R49</text>
<text x="222.2" y="93">U5</text>
<text x="254.5" y="94.4">J5</text>
<text x="61.8" y="97.1">R53</text>
<text x="61.8" y="99.9">R52</text>
<text x="100.2" y="97.1">TLV320AIC3254</text>
<text x="137.2" y="100.6">R54</text>
<text x="256.5" y="99.9">PH-2A</text>
<text x="70" y="107.4">C50</text>
<text x="75.5" y="107.4">C51</text>
<text x="150.9" y="106">C52</text>
<text x="200.3" y="102.1">1.0 UF</text>
<text x="202.6" y="103.7">C49</text>
<text x="70" y="108.8">10UF</text>
<text x="130.3" y="111.5">C53</text>
<text x="135.8" y="111.5">C54</text>
<text x="135.8" y="112.9">10UF</text>
<text x="146.3" y="110.6">R55</text>
<text x="219.5" y="109.5">LM4991MA</text>
<text x="193.7" y="114.7">R56</text>
<text x="140.8" y="124.3">R57</text>
<text x="146.3" y="124.3">R58</text>
<text x="101.5" y="127.3">R59</text>
<text x="108.4" y="127.7">C55 C56 C57 C58</text>
<text x="120.8" y="137.6">R61</text>
<text x="120.8" y="133.5">R60</text>
<text x="195.2" y="136.6">PH-6A</text>
<text x="56.3" y="141">R62</text>
<text x="56.3" y="142.4">R63</text>
<text x="196.9" y="149">J6</text>
<text x="159.1" y="150.6">R64</text>
<text x="100.2" y="160.2">L17</text>
<text x="98.8" y="164.3">120OHM</text>
<text x="153.7" y="178.1">C59</text>
<text x="153.7" y="179.4">4.7uF</text>
</g>
<g font-size="1.2" fill="#f00">
<text x="45.6" y="10.7">RAW_4V2</text>
<text x="26.4" y="16.2">AUD_PWR_ON</text>
<text x="68.9" y="25.1">CODEC_PWR_EN</text>
<text x="81" y="25">3</text>
<text x="149.8" y="65.6">LDO_SELECT</text>
<text x="38.5" y="74.4">8</text>
<text x="44.5" y="74.5">AUD_RESET</text>
<text x="85.4" y="73.8">AUDIO_RESET</text>
<text x="101.3" y="79.3" transform="rotate(-90 101.3 79.3)">LDO_SELECT</text>
<text x="109.5" y="79.3" transform="rotate(-90 109.5 79.3)">HPOUTR</text>
<text x="115" y="79.3" transform="rotate(-90 115 79.3)">HPOUTL</text>
<text x="43.9" y="89.5">8</text>
<text x="47.2" y="89.6">AUD_MCLK</text>
<text x="75.8" y="88.9">AUDIO_CLK</text>
<text x="43.9" y="92.2">3</text>
<text x="43.9" y="95">3</text>
<text x="47.2" y="92.3">AUD3_TXC</text>
<text x="47.2" y="95.1">AUD3_TXFS</text>
<text x="75.8" y="91.6">BCLK1</text>
<text x="75.8" y="94.4">LRCLK1</text>
<text x="189.6" y="95.7">HPOUTR</text>
<text x="43.9" y="97.7">3</text>
<text x="43.9" y="100.4">3</text>
<text x="47.2" y="97.8">AUD3_TXD</text>
<text x="47.2" y="100.6">AUD3_RXD</text>
<text x="75.8" y="97.1">DACDAT1</text>
<text x="75.8" y="99.9">ADCDAT1</text>
<text x="126.5" y="102.6">MICBIAS</text>
<text x="169.4" y="116.9">3</text>
<text x="174.1" y="117">AUDIO_OP_EN</text>
<text x="84" y="125.9">CODEC_I2C_CLK</text>
<text x="84" y="127.3">CODEC_I2C_DAT</text>
<text x="33" y="143">3</text>
<text x="40.1" y="143.1">I2C1_SDA</text>
<text x="66.2" y="142.4">CODEC_I2C_DAT</text>
<text x="66.2" y="143.7">CODEC_I2C_CLK</text>
<text x="121" y="143.7">MIC2IN_N</text>
<text x="121" y="142.4">MIC2IN_P</text>
<text x="182.7" y="141">MIC2IN_N</text>
<text x="182.7" y="143.7">MIC1IN_P</text>
<text x="182.7" y="142.4">MIC2IN_P</text>
<text x="31.6" y="144.3">3</text>
<text x="40.1" y="144.5">I2C1_SCL</text>
<text x="121" y="146.5">MIC1IN_N</text>
<text x="121" y="145.1">MIC1IN_P</text>
<text x="151.2" y="146.5">HPOUTL</text>
<text x="182.7" y="145.1">MIC1IN_N</text>
</g>
<g font-size="1.2" fill="#004080">
<text x="88.5" y="89.7">MCLK</text>
<text x="93.9" y="87.7" transform="rotate(-90 93.9 87.7)">PPAD</text>
<text x="96.6" y="87.5" transform="rotate(-90 96.6 87.5)">GPIO</text>
<text x="99.4" y="88.5" transform="rotate(-90 99.4 88.5)">RESET</text>
<text x="104.9" y="87.9" transform="rotate(-90 104.9 87.9)">DVDD</text>
<text x="107.6" y="87.7" transform="rotate(-90 107.6 87.7)">DVSS</text>
<text x="110.3" y="87" transform="rotate(-90 110.3 87)">HPR</text>
<text x="113.1" y="88.2" transform="rotate(-90 113.1 88.2)">LDOIN</text>
<text x="115.8" y="86.8" transform="rotate(-90 115.8 86.8)">HPL</text>
<text x="116.6" y="89.7">AVDD</text>
<text x="88.5" y="95.2">WCLK</text>
<text x="88.5" y="92.5">BCLK</text>
<text x="102.1" y="92.5" transform="rotate(-90 102.1 92.5)">LDO_SELECT</text>
<text x="117.6" y="92.5">LOR</text>
<text x="117.8" y="95.2">LOL</text>
<text x="88.5" y="100.7">DOUT</text>
<text x="88.5" y="98">DIN</text>
<text x="116.6" y="98">IN3_R</text>
<text x="116.8" y="100.7">IN3_L</text>
<text x="222.9" y="96.6">IN-</text>
<text x="222.9" y="99.3">IN+</text>
<text x="231.1" y="96.6" transform="rotate(-90 231.1 96.6)">VDD</text>
<text x="234.2" y="98">VO1</text>
<text x="88.5" y="106.2">IOVSS</text>
<text x="88.5" y="103.4">IOVDD</text>
<text x="115.1" y="103.4">MICBIAS</text>
<text x="117.6" y="106.2">REF</text>
<text x="222.9" y="102.1">BYPASS</text>
<text x="222.9" y="104.8">/Shutdown</text>
<text x="231.1" y="106.3" transform="rotate(-90 231.1 106.3)">GND</text>
<text x="234.2" y="102.1">VO2</text>
<text x="88.5" y="108.9">SCLK</text>
<text x="96.6" y="113.2" transform="rotate(-90 96.6 113.2)">SCL/SS</text>
<text x="99.4" y="113.2" transform="rotate(-90 99.4 113.2)">SDA/MOSI</text>
<text x="102.1" y="113.2" transform="rotate(-90 102.1 113.2)">MISO</text>
<text x="104.9" y="113.2" transform="rotate(-90 104.9 113.2)">SPISELECT</text>
<text x="107.6" y="113.2" transform="rotate(-90 107.6 113.2)">IN1_L</text>
<text x="110.3" y="113.2" transform="rotate(-90 110.3 113.2)">IN1_R</text>
<text x="113.1" y="113.2" transform="rotate(-90 113.1 113.2)">IN2_L</text>
<text x="115.8" y="113.2" transform="rotate(-90 115.8 113.2)">IN2_R</text>
<text x="116.8" y="108.9">AVSS</text>
</g>
<g font-size="1">
<text x="28.8" y="1">5</text>
<text x="83.7" y="1">4</text>
<text x="138.6" y="1">3</text>
<text x="193.4" y="1">2</text>
<text x="248.3" y="1">1</text>
<text x=".4" y="28">D</text>
<text x="276.1" y="28">D</text>
<text x=".4" y="79.4">C</text>
<text x="276.1" y="79.4">C</text>
<text x=".4" y="130.9">B</text>
<text x="276.1" y="130.9">B</text>
<text x=".4" y="182.3">A</text>
<text x="276.1" y="182.3">A</text>
<text x="28.8" y="208.2">5</text>
<text x="83.7" y="208.2">4</text>
<text x="138.6" y="208.2">3</text>
<text x="193.4" y="208.2">2</text>
<text x="248.3" y="208.2">1</text>
</g>
</svg>
